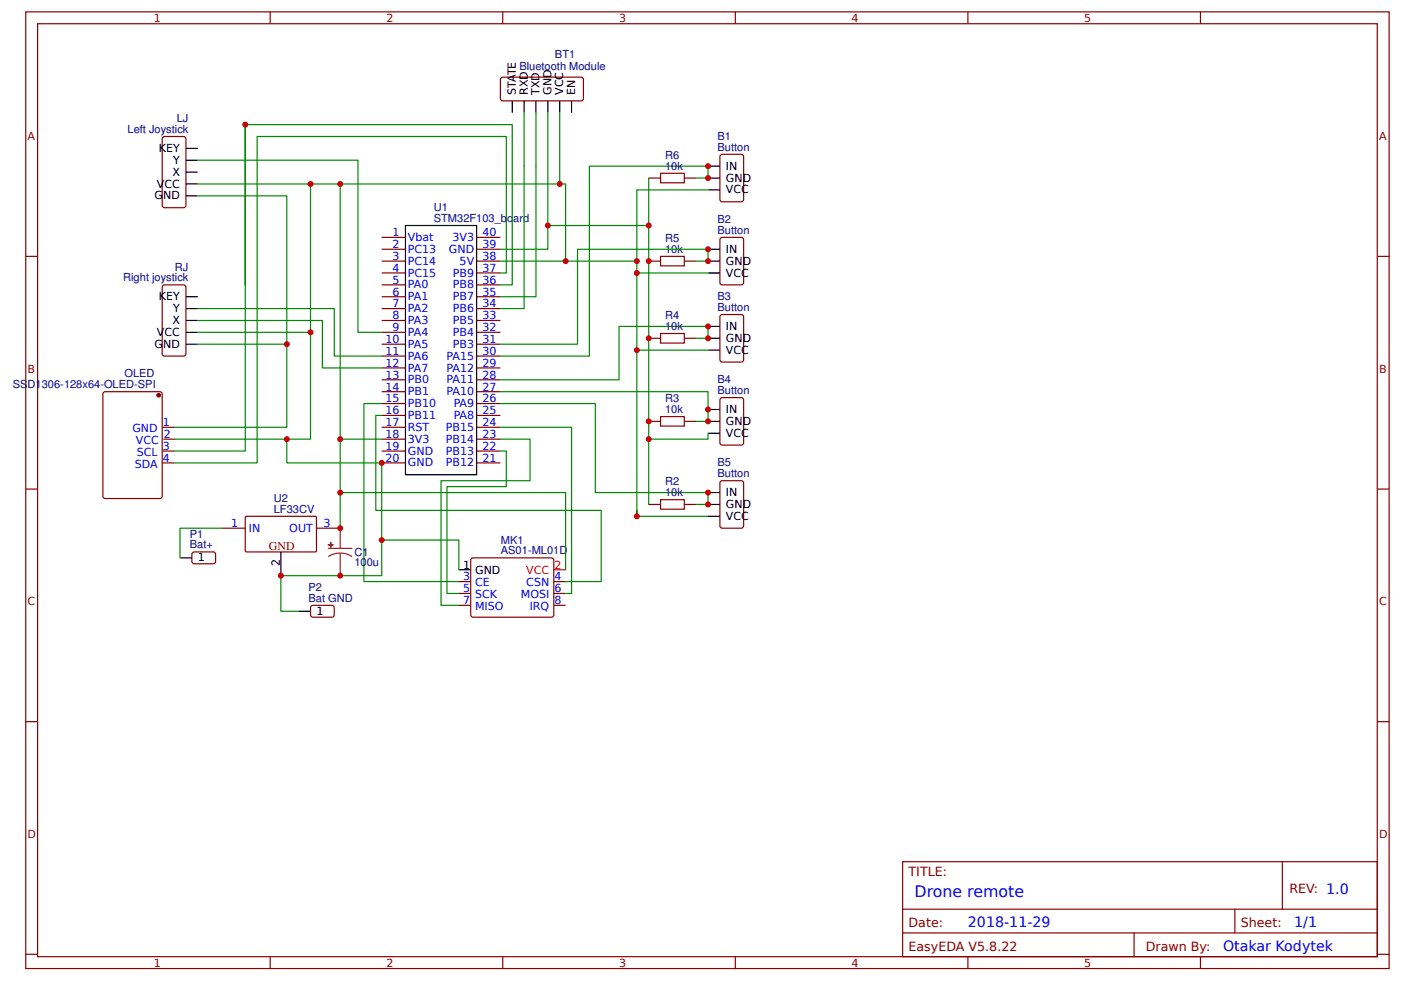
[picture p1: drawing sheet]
<svg xmlns="http://www.w3.org/2000/svg" width="312mm" height="219mm" viewBox="0 0 312 219" stroke-linecap="round" stroke-linejoin="round" font-family="sans-serif">
<g fill="none" stroke="#800" stroke-width=".26">
<path d="M5.7 2.6h304v213.3h-304zM8.4 5.3h298.7v208h-298.7zM60.2 2.6v2.7M111.6 17.5l.5-.3h17.5l.2 .1 .3 .4v4.3l-.1 .2-.4 .3h-17.5l-.5-.3v-.2zM112.1 2.6v2.7M164 2.6v2.7M215.8 2.6v2.7M267.7 2.6v2.7M36.2 30.7l.5-.3h4.2l.5 .3 .1 15.1-.3 .4-4.5 .1-.5-.3zM144.6 39.7h2.7M152.6 39.7h2.6M160.6 34.7l.5-.3h4.2l.4 .3 .1 9.7-.2 .5-4.5 .1-.5-.3z"/>
<path d="M5.7 57.1h2.7M85.1 52.9h5.3M85.1 55.6h5.3M85.1 58.2h5.3M106.3 52.9h5.3M106.3 55.6h5.3M106.3 58.2h5.3M144.6 58.2h2.7M152.6 58.2h2.6M160.6 53.2l.5-.3h4.2l.4 .3 .1 9.8-.2 .4-4.5 .1-.5-.3zM307.1 57.1h2.6M36.2 63.8l.5-.3h4.2l.5 .3 .1 15-.3 .5-4.5 .1-.5-.3z"/>
<path d="M85.1 60.9h5.3M85.1 63.5h5.3M85.1 66.1h5.3M85.1 68.8h5.3M85.1 71.4h5.3M85.1 74.1h5.3M85.1 76.7h5.3M85.1 79.4h5.3M106.3 60.9h5.3M106.3 63.5h5.3M106.3 66.1h5.3M106.3 68.8h5.3"/>
<path d="M106.3 71.4h5.3M106.3 74.1h5.3M106.3 76.7h5.3M106.3 79.4h5.3M144.6 75.4h2.7M152.6 75.4h2.6M160.6 70.4l.5-.3h4.2l.4 .3 .1 9.8-.2 .4-4.5 .1-.5-.3zM23 87.6l.5-.3h12.1l.5 .3 .1 23-.3 .5h-12.4l-.5-.2zM36.2 95.2h2.6M36.4 97.9h2.7M85.1 95.2h5.3M85.1 97.9h5.3"/>
<path d="M85.1 82h5.3M85.1 84.7h5.3M85.1 87.3h5.3M85.1 90h5.3M85.1 92.6h5.3M106.3 95.2h5.3M106.3 97.9h5.3M106.3 82h5.3M106.3 84.7h5.3M106.3 87.3h5.3M106.3 90h5.3M106.3 92.6h5.3"/>
<path d="M144.6 93.9h2.7M152.6 93.9h2.6M160.6 88.9l.5-.3h4.2l.4 .3 .1 9.8-.2 .4-4.5 .1-.5-.2zM5.7 109h2.7M36.2 100.5h2.6M36.2 103.2h2.6M49.4 117.7h5.3M54.8 115.1h15.6l.2 .3-.1 7.5-.2 .1h-15.5l-.1-.2v-7.4zM70.6 117.7h5.3M85.1 100.5h5.3M85.1 103.2h5.3M106.3 100.5h5.3"/>
<path d="M106.3 103.2h5.3M144.6 112.4h2.7M152.6 112.4h2.6M160.6 107.4l.5-.2h4.2l.4 .2 .1 9.8-.2 .5h-4.5l-.5-.2zM307.1 109h2.6M42.9 123.3l.4-.3 4.5 .1 .3 .5-.1 1.8-.5 .3-4.5-.1-.2-.5zM69.3 135.2l.5-.3 4.5 .1 .2 .5v1.8l-.5 .3-4.5-.1-.3-.4zM102.3 129.6h2.7M102.3 132.3h2.7M102.3 134.9h2.7M105 124.6l.5-.2h17.7l.3 .5-.1 12.4-.4 .3-17.8-.1-.2-.4zM123.5 129.6h2.6"/>
<path d="M123.5 132.3h2.6M123.5 134.9h2.6M5.7 160.9h2.7M307.1 160.9h2.6M201.3 192.1h105.8v21.2h-105.8zM285.9 192.1v10.6M5.7 212.7h2.7M60.2 213.3v2.6M112.1 213.3v2.6M164 213.3v2.6M201.3 202.7h105.8M201.3 208h105.8"/>
<path d="M215.8 213.3v2.6M252.9 208v5.3M267.7 213.3v2.6M275.4 202.7v5.3M307.1 212.7h2.6"/>
</g>
<circle cx="35.4" cy="88.1" r=".4" fill="#800" stroke="#800" stroke-width=".26"/>
<g fill="none" stroke="#000" stroke-width=".26">
<path d="M41.5 33.1h2.6M41.5 35.7h2.6M41.5 38.4h2.6M114.2 22.5v2.6M116.9 22.5v2.6M119.5 22.5v2.6M122.2 22.5v2.6M124.8 22.5v2.6M127.4 22.5v2.6M157.9 37h2.6M157.9 39.7h2.6M41.5 41h2.6"/>
<path d="M41.5 43.7h2.6M90.4 50.3h15.9v55.5h-15.9zM157.9 42.3h2.6M157.9 55.6h2.6M157.9 58.2h2.6M41.5 66.1h2.6M41.5 68.8h2.6M41.5 71.4h2.6M41.5 74.1h2.6M41.5 76.7h2.6M157.9 60.9h2.6M157.9 78.1h2.6"/>
<path d="M157.9 72.8h2.6M157.9 75.4h2.6M157.9 96.6h2.6M157.9 91.3h2.6M157.9 93.9h2.6M157.9 115.1h2.6M157.9 109.8h2.6M157.9 112.4h2.6M40.1 124.4h2.7M62.6 123v5.3M66.6 136.3h2.6M102.3 127h2.7"/>
</g>
<g fill="none" stroke="#080" stroke-width=".26">
<path d="M44.1 35.7h35.7v38.4h5.3M54.7 27.8h59.5v35.7h-2.6M116.9 25.1v43.7h-5.3M119.5 25.1v41h-7.9M122.2 25.1v30.5h-10.6M124.8 25.1v15.9M144.6 39.7v72.7M155.2 39.7h2.7v-2.7h-26.5v42.4h-19.8M44.1 43.7h19.8v33M44.1 41h25.1v33.1M69.2 41h56.9v17.2M75.9 41v56.9"/>
<path d="M111.6 58.2h30.4M122.2 50.3h22.4M155.2 58.2h2.7v-2.6h-29.1v21.1h-17.2M157.9 42.3h-15.9v72.8v-1.3M44.1 76.7h19.8v18.5h-25.1M44.1 74.1h25.1v23.8h-30.1M44.1 71.4h27.8v10.6h13.2M44.1 68.8h30.4v10.6h10.6M54.7 63.5v-35.7v72.7h-15.9M111.6 60.9h1.3v-30.5h-55.6v72.8h-18.5M142 60.9h15.9M142 78.1h15.9"/>
<path d="M155.2 75.4h2.7v-2.6h-19.9v11.9h-26.4M63.9 97.9v5.3h21.2v25.1h-22.5v8h4M85.1 97.9h-9.2v19.8M85.1 90h-4v39.6h21.2M85.1 92.6h-1.3v21.2h50.3v15.8h-8M111.6 90h21.1v19.8h25.2v2.6h-2.7M111.6 87.3h46.3v6.6h-2.7M111.6 95.2h15.8v37.1h-1.3M111.6 97.9h6.6v9.3h-19.9v27.7h4M157.9 96.6v1.3h-13.3M49.4 117.7h-9.3v6.7M75.9 109.8h50.2v17.2"/>
<path d="M111.6 100.5h1.3v8h-13.2v23.8h2.6M142 115.1h15.9M85.1 120.4h17.2v6.6"/>
</g>
<path d="M147.3 38.6h5.3v2.1h-5.3zM147.3 57.1h5.3v2.2h-5.3zM147.3 74.3h5.3v2.2h-5.3zM147.3 92.9h5.3v2.1h-5.3zM147.3 111.4h5.3v2.1h-5.3z" fill="none" stroke="#a00000" stroke-width=".26"/>
<path d="M123.5 127h2.6" fill="none" stroke="#f00" stroke-width=".26"/>
<path d="M75.9 117.7v4.5M73.2 122.2h5.3M75.9 123.3l1.3 .2 1.3 .6M75.9 123.3l-1.4 .2-1.3 .6M75.9 123.3v5" fill="none" stroke="#8d2323" stroke-width=".26"/>
<g fill="#8d2323" stroke="#8d2323" stroke-width=".26">
<path d="M73.2 121.4l1.1 .1z"/>
<path d="M73.7 120.9l.1 1.1z"/>
</g>
<g fill="#c00">
<circle cx="75.9" cy="117.7" r=".66"/>
<circle cx="75.9" cy="128.3" r=".66"/>
<circle cx="85.1" cy="120.4" r=".66"/>
<circle cx="157.9" cy="109.8" r=".66"/>
<circle cx="157.9" cy="112.4" r=".66"/>
<circle cx="144.6" cy="50.3" r=".66"/>
<circle cx="122.2" cy="50.3" r=".66"/>
<circle cx="124.8" cy="41" r=".66"/>
<circle cx="69.2" cy="41" r=".66"/>
<circle cx="142" cy="115.1" r=".66"/>
<circle cx="142" cy="78.1" r=".66"/>
<circle cx="142" cy="60.9" r=".66"/>
<circle cx="63.9" cy="76.7" r=".66"/>
<circle cx="142" cy="58.2" r=".66"/>
<circle cx="69.2" cy="74.1" r=".66"/>
<circle cx="63.9" cy="97.9" r=".66"/>
<circle cx="85.1" cy="103.2" r=".66"/>
<circle cx="144.6" cy="58.2" r=".66"/>
<circle cx="144.6" cy="75.4" r=".66"/>
<circle cx="144.6" cy="93.9" r=".66"/>
<circle cx="62.6" cy="128.3" r=".66"/>
<circle cx="75.9" cy="97.9" r=".66"/>
<circle cx="75.9" cy="41" r=".66"/>
<circle cx="144.6" cy="97.9" r=".66"/>
<circle cx="157.9" cy="93.9" r=".66"/>
<circle cx="157.9" cy="91.3" r=".66"/>
<circle cx="157.9" cy="75.4" r=".66"/>
<circle cx="157.9" cy="72.8" r=".66"/>
<circle cx="157.9" cy="58.2" r=".66"/>
<circle cx="157.9" cy="55.6" r=".66"/>
<circle cx="157.9" cy="39.7" r=".66"/>
<circle cx="157.9" cy="37" r=".66"/>
<circle cx="54.7" cy="27.8" r=".66"/>
<circle cx="75.9" cy="109.8" r=".66"/>
<circle cx="126.1" cy="58.2" r=".66"/>
</g>
<text font-size="3.5" fill="#00f" x="203.9" y="200">Drone remote</text>
<g font-size="3.2" fill="#00f">
<text x="215.8" y="206.6">2018-11-29</text>
<text x="288.6" y="206.6">1/1</text>
<text x="272.7" y="211.9">Otakar Kodytek</text>
</g>
<g font-size="2.8" fill="#800">
<text x="202.6" y="195.3">TITLE:</text>
<text x="287.5" y="199">REV: 1.0</text>
<text x="202.6" y="206.6">Date:</text>
<text x="276.7" y="206.6">Sheet:</text>
<text x="202.6" y="211.9">EasyEDA V5.8.22</text>
<text x="255.5" y="211.9">Drawn By:</text>
</g>
<text font-size="2.6" fill="#800" x="60" y="122.5">GND</text>
<g font-size="2.5" fill="#800">
<text x="34.3" y="4.9">1</text>
<text x="86.2" y="4.9">2</text>
<text x="138" y="4.9">3</text>
<text x="189.9" y="4.9">4</text>
<text x="241.7" y="4.9">5</text>
<text x="6.1" y="31.2">A</text>
<text x="307.5" y="31.2">A</text>
<text x="6.1" y="83.1">B</text>
<text x="307.5" y="83.1">B</text>
<text x="6.1" y="134.9">C</text>
<text x="307.5" y="134.9">C</text>
<text x="6.1" y="186.8">D</text>
<text x="307.5" y="186.8">D</text>
<text x="34.3" y="215.5">1</text>
<text x="86.2" y="215.5">2</text>
<text x="138" y="215.5">3</text>
<text x="189.9" y="215.5">4</text>
<text x="241.7" y="215.5">5</text>
</g>
<g font-size="2.5" fill="#000080">
<text x="115.8" y="15.6">Bluetooth Module</text>
<text x="123.7" y="13">BT1</text>
<text x="28.4" y="29.6">Left Joystick</text>
<text x="39.4" y="27.3">LJ</text>
<text x="148.3" y="35.4">R6</text>
<text x="160" y="31.2">B1</text>
<text x="160" y="33.6">Button</text>
<text x="148.3" y="37.8">10k</text>
<text x="96.7" y="47.1">U1</text>
<text x="96.7" y="49.5">STM32F103_board</text>
<text x="148.3" y="53.9">R5</text>
<text x="160" y="49.7">B2</text>
<text x="160" y="52.1">Button</text>
<text x="148.3" y="56.4">10k</text>
<text x="27.5" y="62.7">Right joystick</text>
<text x="39" y="60.3">RJ</text>
<text x="148.3" y="71.1">R4</text>
<text x="160" y="66.9">B3</text>
<text x="160" y="69.3">Button</text>
<text x="148.3" y="73.6">10k</text>
<text x="2.9" y="86.5">SSD1306-128x64-OLED-SPI</text>
<text x="27.7" y="84.1">OLED</text>
<text x="148.3" y="89.7">R3</text>
<text x="160" y="85.4">B4</text>
<text x="160" y="87.8">Button</text>
<text x="148.3" y="92.1">10k</text>
<text x="160" y="103.9">B5</text>
<text x="160" y="106.4">Button</text>
<text x="61" y="111.9">U2</text>
<text x="148.3" y="110.6">10k</text>
<text x="148.3" y="108.2">R2</text>
<text x="42.3" y="119.8">P1</text>
<text x="61" y="114.3">LF33CV</text>
<text x="42.3" y="122.2">Bat+</text>
<text x="79" y="123.9">C1</text>
<text x="111.7" y="121.2">MK1</text>
<text x="111.7" y="123.6">AS01-ML01D</text>
<text x="68.8" y="131.7">P2</text>
<text x="79" y="126.3">100u</text>
<text x="68.8" y="134.1">Bat GND</text>
</g>
<g font-size="2.5">
<text x="115" y="21.2" transform="rotate(-90 115 21.2)">STATE</text>
<text x="117.7" y="21.2" transform="rotate(-90 117.7 21.2)">RXD</text>
<text x="120.3" y="21.2" transform="rotate(-90 120.3 21.2)">TXD</text>
<text x="123" y="21.2" transform="rotate(-90 123 21.2)">GND</text>
<text x="125.6" y="21.2" transform="rotate(-90 125.6 21.2)">VCC</text>
<text x="128.2" y="21.2" transform="rotate(-90 128.2 21.2)">EN</text>
<text x="35.4" y="33.9">KEY</text>
<text x="35" y="41.8">VCC</text>
<text x="38.4" y="39.2">X</text>
<text x="38.6" y="36.5">Y</text>
<text x="161.8" y="37.8">IN</text>
<text x="161.8" y="40.5">GND</text>
<text x="34.5" y="44.5">GND</text>
<text x="161.8" y="43.1">VCC</text>
<text x="161.8" y="56.4">IN</text>
<text x="161.8" y="59">GND</text>
<text x="161.8" y="61.6">VCC</text>
<text x="35.4" y="66.9">KEY</text>
<text x="38.6" y="69.6">Y</text>
<text x="34.5" y="77.5">GND</text>
<text x="35" y="74.9">VCC</text>
<text x="38.4" y="72.2">X</text>
<text x="161.8" y="73.6">IN</text>
<text x="161.8" y="76.2">GND</text>
<text x="161.8" y="78.8">VCC</text>
<text x="161.8" y="92.1">IN</text>
<text x="161.8" y="94.7">GND</text>
<text x="161.8" y="97.4">VCC</text>
<text x="161.8" y="110.6">IN</text>
<text x="161.8" y="113.2">GND</text>
<text x="161.8" y="115.9">VCC</text>
<text x="44.1" y="125.1">1</text>
<text x="62.4" y="126.2" transform="rotate(-90 62.4 126.2)">2</text>
<text x="103.3" y="126.7">1</text>
<text x="105.9" y="128.1">GND</text>
<text x="70.6" y="137.1">1</text>
</g>
<g font-size="2.5" fill="#00f">
<text x="87.5" y="52.7">1</text>
<text x="90.9" y="53.7">Vbat</text>
<text x="100.9" y="53.7">3V3</text>
<text x="107.6" y="52.7">40</text>
<text x="87.5" y="55.3">2</text>
<text x="87.5" y="57.9">3</text>
<text x="90.9" y="56.4">PC13</text>
<text x="90.9" y="59">PC14</text>
<text x="100.1" y="56.4">GND</text>
<text x="102.5" y="59">5V</text>
<text x="107.6" y="57.9">38</text>
<text x="107.6" y="55.3">39</text>
<text x="87.5" y="60.6">4</text>
<text x="87.5" y="63.2">5</text>
<text x="87.5" y="65.9">6</text>
<text x="90.9" y="61.6">PC15</text>
<text x="90.9" y="64.3">PA0</text>
<text x="101" y="64.3">PB8</text>
<text x="101" y="61.6">PB9</text>
<text x="107.6" y="65.9">35</text>
<text x="107.6" y="63.2">36</text>
<text x="107.6" y="60.6">37</text>
<text x="87.5" y="68.5">7</text>
<text x="87.5" y="71.2">8</text>
<text x="90.9" y="66.9">PA1</text>
<text x="90.9" y="69.6">PA2</text>
<text x="101" y="69.6">PB6</text>
<text x="101" y="66.9">PB7</text>
<text x="107.6" y="71.2">33</text>
<text x="107.6" y="68.5">34</text>
<text x="85.9" y="76.5">10</text>
<text x="87.5" y="73.8">9</text>
<text x="90.9" y="72.2">PA3</text>
<text x="90.9" y="74.9">PA4</text>
<text x="90.9" y="77.5">PA5</text>
<text x="101" y="77.5">PB3</text>
<text x="101" y="74.9">PB4</text>
<text x="101" y="72.2">PB5</text>
<text x="107.6" y="76.5">31</text>
<text x="107.6" y="73.8">32</text>
<text x="85.9" y="79.1">11</text>
<text x="85.9" y="81.8">12</text>
<text x="90.9" y="80.2">PA6</text>
<text x="90.9" y="82.8">PA7</text>
<text x="99.6" y="82.8">PA12</text>
<text x="99.6" y="80.2">PA15</text>
<text x="107.6" y="81.8">29</text>
<text x="107.6" y="79.1">30</text>
<text x="85.9" y="84.4">13</text>
<text x="85.9" y="87">14</text>
<text x="85.9" y="89.7">15</text>
<text x="90.9" y="85.5">PB0</text>
<text x="90.9" y="88.1">PB1</text>
<text x="99.6" y="88.1">PA10</text>
<text x="99.6" y="85.5">PA11</text>
<text x="107.6" y="89.7">26</text>
<text x="107.6" y="87">27</text>
<text x="107.6" y="84.4">28</text>
<text x="36.3" y="95">1</text>
<text x="85.9" y="92.3">16</text>
<text x="85.9" y="95">17</text>
<text x="90.9" y="90.8">PB10</text>
<text x="90.9" y="93.4">PB11</text>
<text x="101.2" y="93.4">PA8</text>
<text x="101.2" y="90.8">PA9</text>
<text x="107.6" y="95">24</text>
<text x="107.6" y="92.3">25</text>
<text x="29.5" y="96.3">GND</text>
<text x="30.3" y="99">VCC</text>
<text x="30.5" y="101.6">SCL</text>
<text x="36.3" y="100.3">3</text>
<text x="36.6" y="97.6">2</text>
<text x="85.9" y="97.6">18</text>
<text x="85.9" y="100.3">19</text>
<text x="90.9" y="96">RST</text>
<text x="90.9" y="98.7">3V3</text>
<text x="90.9" y="101.3">GND</text>
<text x="99.4" y="101.3">PB13</text>
<text x="99.4" y="98.7">PB14</text>
<text x="99.4" y="96">PB15</text>
<text x="107.6" y="100.3">22</text>
<text x="107.6" y="97.6">23</text>
<text x="30.1" y="104.2">SDA</text>
<text x="36.3" y="102.9">4</text>
<text x="85.9" y="102.9">20</text>
<text x="90.9" y="104">GND</text>
<text x="99.4" y="104">PB12</text>
<text x="107.6" y="102.9">21</text>
<text x="51.5" y="117.5">1</text>
<text x="55.5" y="118.5">IN</text>
<text x="64.5" y="118.5">OUT</text>
<text x="72.2" y="117.5">3</text>
<text x="103.3" y="129.4">3</text>
<text x="105.9" y="130.7">CE</text>
<text x="117.4" y="130.7">CSN</text>
<text x="123.6" y="129.4">4</text>
<text x="103.3" y="132">5</text>
<text x="103.3" y="134.7">7</text>
<text x="105.9" y="133.4">SCK</text>
<text x="105.9" y="136">MISO</text>
<text x="116.1" y="133.4">MOSI</text>
<text x="118.1" y="136">IRQ</text>
<text x="123.6" y="132">6</text>
<text x="123.6" y="134.7">8</text>
</g>
<g font-size="2.5" fill="#f00">
<text x="117.4" y="128.1">VCC</text>
<text x="123.6" y="126.7">2</text>
</g>
</svg>
